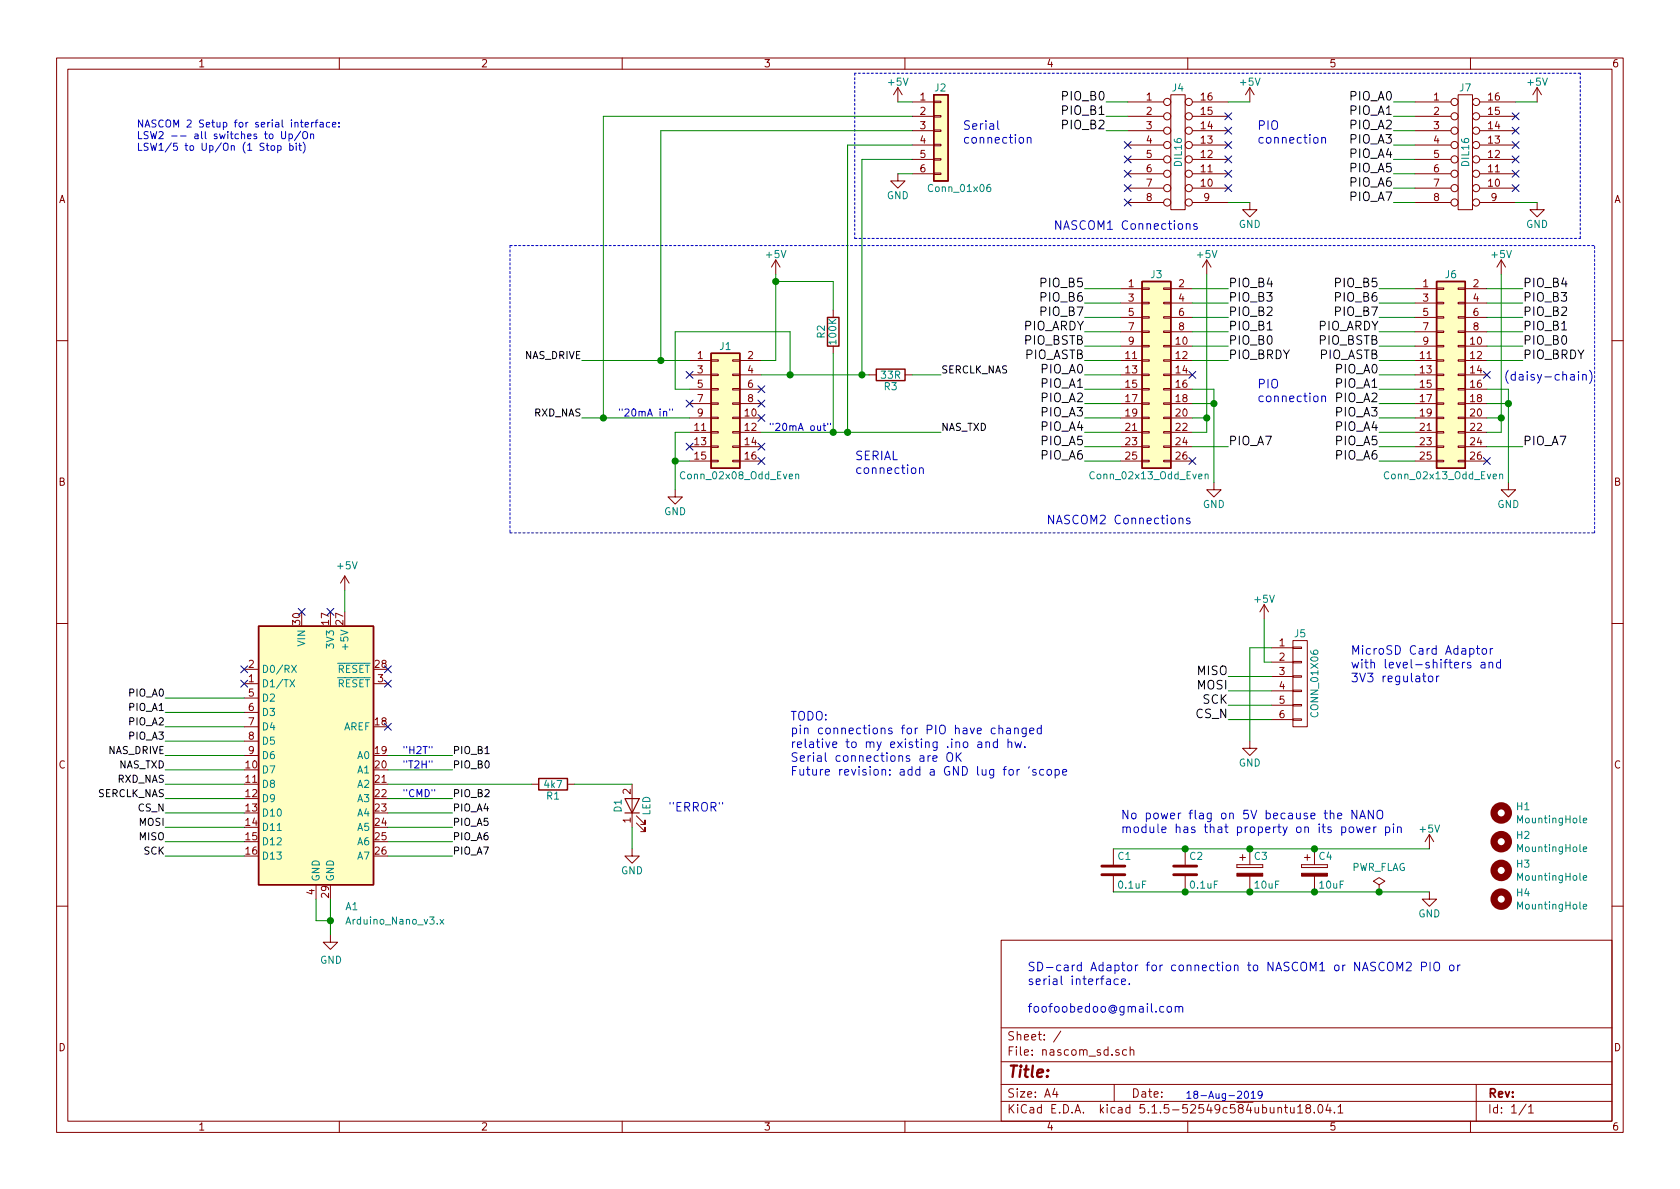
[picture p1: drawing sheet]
<svg xmlns="http://www.w3.org/2000/svg" width="297mm" height="210mm" viewBox="0 0 297 210" stroke-linecap="round" stroke-linejoin="round" font-family="sans-serif">
<g fill="none" stroke="#840000" stroke-width=".18">
<path d="M10 10.3h277v189.9h-277zM12 12.2h273v186.1h-273zM60 10.3v1.9M110 10.3v1.9M158.7 15.5l-.7 1.3M158.7 15.5v2.5M158.7 15.5l.8 1.3M160 10.3v1.9M161.3 18h3.8M165.1 17.9h1.3v.3h-1.3zM199.4 18h6.3M207 16.8h2.5v20.3h-2.5z"/>
<path d="M210 10.3v1.9M210.8 18h6.4M221 15.5v2.5M221 15.5l-.8 1.3M221 15.5l.7 1.3M250.2 18h6.3M257.8 16.8h2.5v20.3h-2.5zM260 10.3v1.9M261.6 18h6.4M271.8 15.5l-.8 1.3M271.8 15.5v2.5M271.8 15.5l.7 1.3"/>
<path d="M158.7 30.7v1.3h1.3l-1.3 1.3-1.2-1.3h1.2M161.3 20.6h3.8M161.3 23.1h3.8M161.3 25.6h3.8M161.3 28.2h3.8M161.3 30.7h3.8M165.1 28.1h1.3v.2h-1.3zM165.1 30.6h1.3v.3h-1.3zM165.1 25.5h1.3v.3h-1.3zM165.1 20.4h1.3v.3h-1.3zM165.1 23h1.3v.2h-1.3zM199.4 20.6h6.3"/>
<path d="M199.4 23.1h6.3M199.4 25.6h6.3M199.4 28.2h6.3M199.4 30.7h6.3M199.4 33.3h6.3M199.4 35.8h6.3M210.8 20.6h6.4M210.8 23.1h6.4M210.8 25.6h6.4M210.8 28.2h6.4M210.8 30.7h6.4M210.8 33.3h6.4"/>
<path d="M210.8 35.8h6.4M221 35.8v1.3h1.2l-1.2 1.2-1.3-1.2h1.3M250.2 20.6h6.3M250.2 23.1h6.3M250.2 25.6h6.3M250.2 28.2h6.3M250.2 30.7h6.3M250.2 33.3h6.3M250.2 35.8h6.3M261.6 20.6h6.4M261.6 23.1h6.4M261.6 25.6h6.4"/>
<path d="M261.6 28.2h6.4M261.6 30.7h6.4M261.6 33.3h6.4M261.6 35.8h6.4M271.8 35.8v1.3h1.2l-1.2 1.2-1.3-1.2h1.3M137.2 46l-.8 1.2M137.2 46v2.5M137.2 46l.7 1.2M147.3 54.9v1.2M198.1 51h3.8M198.1 53.6h3.8M198.1 56.1h3.8"/>
<path d="M198.1 58.7h3.8M201.9 58.5h1.3v.3h-1.3zM201.9 56h1.3v.3h-1.3zM201.9 53.5h1.3v.2h-1.3zM201.9 50.9h1.3v.3h-1.3zM205.7 58.5h1.3v.3h-1.3zM205.7 56h1.3v.3h-1.3zM205.7 53.5h1.3v.2h-1.3zM205.7 50.9h1.3v.3h-1.3zM207 51h3.8M207 53.6h3.8M207 56.1h3.8"/>
<path d="M207 58.7h3.8M213.4 46l-.8 1.2M213.4 46v2.5M213.4 46l.7 1.2M250.2 51h3.8M250.2 53.6h3.8M250.2 56.1h3.8M250.2 58.7h3.8M254 58.5h1.3v.3h-1.3zM254 56h1.3v.3h-1.3zM254 53.5h1.3v.2h-1.3zM254 50.9h1.3v.3h-1.3z"/>
<path d="M257.8 58.5h1.3v.3h-1.3zM257.8 56h1.3v.3h-1.3zM257.8 53.5h1.3v.2h-1.3zM257.8 50.9h1.3v.3h-1.3zM259.1 51h3.8M259.1 53.6h3.8M259.1 56.1h3.8M259.1 58.7h3.8M265.4 46l-.7 1.2M265.4 46v2.5M265.4 46l.8 1.2M10 60.2h2"/>
<path d="M121.9 66.3h3.8M121.9 63.7h3.8M121.9 68.8h3.8M121.9 71.4h3.8M121.9 73.9h3.8M121.9 76.4h3.8M121.9 79h3.8M125.7 76.3h1.3v.3h-1.3zM125.7 78.9h1.3v.2h-1.3zM125.7 73.8h1.3v.2h-1.3zM125.7 68.7h1.3v.3h-1.3zM125.7 66.2h1.3v.2h-1.3z"/>
<path d="M125.7 63.6h1.3v.3h-1.3zM125.7 71.2h1.3v.3h-1.3zM129.5 76.3h1.3v.3h-1.3zM129.5 78.9h1.3v.2h-1.3zM129.5 73.8h1.3v.2h-1.3zM129.5 68.7h1.3v.3h-1.3zM129.5 66.2h1.3v.2h-1.3zM129.5 63.6h1.3v.3h-1.3zM129.5 71.2h1.3v.3h-1.3zM130.8 66.3h3.8M130.8 63.7h3.8M130.8 68.8h3.8"/>
<path d="M130.8 71.4h3.8M130.8 73.9h3.8M130.8 76.4h3.8M130.8 79h3.8M147.3 61.2v1.3M153.7 66.3h1.2M160 66.3h1.3M198.1 66.3h3.8M198.1 61.2h3.8M198.1 63.7h3.8M198.1 68.8h3.8M198.1 71.4h3.8"/>
<path d="M198.1 73.9h3.8M198.1 76.4h3.8M198.1 79h3.8M201.9 71.2h1.3v.3h-1.3zM201.9 73.8h1.3v.2h-1.3zM201.9 76.3h1.3v.3h-1.3zM201.9 78.9h1.3v.2h-1.3zM201.9 68.7h1.3v.3h-1.3zM201.9 63.6h1.3v.3h-1.3zM201.9 61.1h1.3v.2h-1.3zM201.9 66.2h1.3v.2h-1.3zM205.7 71.2h1.3v.3h-1.3z"/>
<path d="M205.7 73.8h1.3v.2h-1.3zM205.7 76.3h1.3v.3h-1.3zM205.7 78.9h1.3v.2h-1.3zM205.7 68.7h1.3v.3h-1.3zM205.7 63.6h1.3v.3h-1.3zM205.7 61.1h1.3v.2h-1.3zM205.7 66.2h1.3v.2h-1.3zM207 66.3h3.8M207 61.2h3.8M207 63.7h3.8M207 68.8h3.8M207 71.4h3.8"/>
<path d="M207 73.9h3.8M207 76.4h3.8M207 79h3.8M250.2 66.3h3.8M250.2 61.2h3.8M250.2 63.7h3.8M250.2 68.8h3.8M250.2 71.4h3.8M250.2 73.9h3.8M250.2 76.4h3.8M250.2 79h3.8M254 71.2h1.3v.3h-1.3z"/>
<path d="M254 73.8h1.3v.2h-1.3zM254 76.3h1.3v.3h-1.3zM254 78.9h1.3v.2h-1.3zM254 68.7h1.3v.3h-1.3zM254 63.6h1.3v.3h-1.3zM254 61.1h1.3v.2h-1.3zM254 66.2h1.3v.2h-1.3zM257.8 71.2h1.3v.3h-1.3zM257.8 73.8h1.3v.2h-1.3zM257.8 76.3h1.3v.3h-1.3zM257.8 78.9h1.3v.2h-1.3zM257.8 68.7h1.3v.3h-1.3z"/>
<path d="M257.8 63.6h1.3v.3h-1.3zM257.8 61.1h1.3v.2h-1.3zM257.8 66.2h1.3v.2h-1.3zM259.1 66.3h3.8M259.1 61.2h3.8M259.1 63.7h3.8M259.1 68.8h3.8M259.1 71.4h3.8M259.1 73.9h3.8M259.1 76.4h3.8M259.1 79h3.8M285 60.2h2"/>
<path d="M119.4 86.6v1.3h1.2l-1.2 1.2-1.3-1.2h1.3M121.9 81.5h3.8M125.7 81.4h1.3v.3h-1.3zM129.5 81.4h1.3v.3h-1.3zM130.8 81.5h3.8M198.1 81.5h3.8M201.9 81.4h1.3v.3h-1.3zM205.7 81.4h1.3v.3h-1.3zM207 81.5h3.8M214.6 85.3v1.3h1.3l-1.3 1.3-1.2-1.3h1.2M250.2 81.5h3.8M254 81.4h1.3v.3h-1.3z"/>
<path d="M257.8 81.4h1.3v.3h-1.3zM259.1 81.5h3.8M266.7 85.3v1.3h1.3l-1.3 1.3-1.3-1.3h1.3M10 110.3h2M43.2 118.4h2.5M61 101.8l-.8 1.3M61 101.8v2.6M61 101.8l.7 1.3M223.5 106.9l-.7 1.3M223.5 106.9v2.6M223.5 106.9l.8 1.3M224.8 114.5h3.8"/>
<path d="M224.8 117.1h3.8M224.8 119.6h3.8M228.6 119.5h1.5v.3h-1.5zM228.6 117h1.5v.2h-1.5zM228.6 114.4h1.5v.3h-1.5zM228.6 113.3h2.5v15.2h-2.5zM285 110.3h2M43.2 120.9h2.5M43.2 123.4h2.5M43.2 126h2.5M43.2 128.5h2.5M43.2 131.1h2.5"/>
<path d="M43.2 133.6h2.5M66 120.9h2.6M94 138.7h1.2M100.3 138.7h1.3M111.8 138.7v7.6M221 131.1v1.2h1.2l-1.2 1.3-1.3-1.3h1.3M224.8 122.2h3.8M224.8 124.7h3.8M224.8 127.2h3.8M228.6 127.1h1.5v.3h-1.5zM228.6 124.6h1.5v.2h-1.5zM228.6 122h1.5v.3h-1.5z"/>
<path d="M55.9 156.5v2.5M111.8 150.1v1.3h1.2l-1.2 1.2-1.3-1.2h1.3M112.5 145.5l1.5 1.6v-.8v.8h-.7M112.5 144.3l1.5 1.5v-.8v.8h-.7M196.8 150.1v2.8M196.8 154.9v2.8M209.5 150.1v2.8M209.5 154.9v2.8M218.7 152.9v.5zM218.7 153.4h4.6zM218.7 152.9h4.6zM219.2 151.6h1"/>
<path d="M219.7 151.1v1M221 150.1v2.8M221 154.9v2.8M223.3 152.9v.5zM230.1 152.9v.5zM230.1 153.4h4.6zM230.1 152.9h4.6zM230.6 151.6h1M231.1 151.1v1M232.4 150.1v2.8M232.4 154.9v2.8M234.7 152.9v.5z"/>
<path d="M243.8 156.5l1.1-.7-1.1-.6-1 .6 1 .7v1.2M243.8 157.7h.1M252.7 157.7v1.3h1.3l-1.3 1.3-1.2-1.3h1.2M252.7 147.6l-.7 1.2M252.7 147.6v2.5M252.7 147.6l.8 1.2M10 160.2h2M58.4 165.3v1.3h1.3l-1.3 1.3-1.3-1.3h1.3M177 166.3h108v32h-108zM285 160.2h2M60 198.3v1.9M110 198.3v1.9"/>
<path d="M160 198.3v1.9M177 194.8h108M177 191.8h108M177 187.8h108M177 181.8h108M186.5 192.5l-.4 1h1M186.8 193v1M187.6 182.3l-1.3 2M197 191.8v3M197.8 185.7a.37 .37 0 0 0-.5 .1v.2l.5 .2 .1 .1-.2 .3-.4-.1M199.2 185.7l-.4-.1-.3 .3 .1 .6 .2 .1 .4-.1M199.8 185.7h.1a.37 .37 0 0 1 .6 .1v.8"/>
<path d="M199.8 185.1v1.5M210 198.3v1.9M226 196l.2-.2 .3 .1 .1 .9M227.1 195.8h.6M227.3 195.3v1.3l.4 .2M228.2 195.8v.9l.4 .1 .2-.1M228.8 195.8v1M229.4 195.8l.5-.5v1.5M229.4 196.8h.9M231.2 196l-.3-.2v-.3a.48 .48 0 0 1 .7-.1l.1 .2-.1 .3-.6 .1-.1 .3v.4l.3 .1 .4-.1 .1-.2v-.2l-.3-.3M232.4 196.7v.1M233.1 195.5l.3-.2a.8 .8 0 0 1 .5 .8 .8 .8 0 0 1-.5 .7l-.3-.1-.1-.4z"/>
<path d="M234.8 195.2l-.4 1.1h1M235.2 195.8v1M235.9 196.7v.1M236.6 195.8l.4-.5v1.5M236.6 196.8h.8M260 198.3v1.9M261 191.8v6.5M269.8 195.2l-1.2 2M270.3 195.8l.4-.5v1.5M270.3 196.8h.8"/>
<circle cx="206.4" cy="18" r=".63"/>
<circle cx="210.2" cy="18" r=".63"/>
<circle cx="257.2" cy="18" r=".63"/>
<circle cx="261" cy="18" r=".63"/>
<circle cx="206.4" cy="30.7" r=".63"/>
<circle cx="206.4" cy="23.1" r=".63"/>
<circle cx="206.4" cy="25.6" r=".63"/>
<circle cx="206.4" cy="35.8" r=".63"/>
<circle cx="206.4" cy="28.2" r=".63"/>
<circle cx="206.4" cy="20.6" r=".63"/>
<circle cx="206.4" cy="33.3" r=".63"/>
<circle cx="210.2" cy="25.6" r=".63"/>
<circle cx="210.2" cy="35.8" r=".63"/>
<circle cx="210.2" cy="23.1" r=".63"/>
<circle cx="210.2" cy="20.6" r=".63"/>
<circle cx="210.2" cy="30.7" r=".63"/>
<circle cx="210.2" cy="33.3" r=".63"/>
<circle cx="210.2" cy="28.2" r=".63"/>
<circle cx="257.2" cy="33.3" r=".63"/>
<circle cx="257.2" cy="25.6" r=".63"/>
<circle cx="257.2" cy="35.8" r=".63"/>
<circle cx="257.2" cy="23.1" r=".63"/>
<circle cx="257.2" cy="28.2" r=".63"/>
<circle cx="257.2" cy="20.6" r=".63"/>
<circle cx="257.2" cy="30.7" r=".63"/>
<circle cx="261" cy="25.6" r=".63"/>
<circle cx="261" cy="28.2" r=".63"/>
<circle cx="261" cy="23.1" r=".63"/>
<circle cx="261" cy="33.3" r=".63"/>
<circle cx="261" cy="20.6" r=".63"/>
<circle cx="261" cy="35.8" r=".63"/>
<circle cx="261" cy="30.7" r=".63"/>
</g>
<path d="M165.1 16.8h2.5v15.2h-2.5zM146.3 56.1h2v5.1h-2zM201.9 49.8h5.1v33h-5.1zM254 49.8h5.1v33h-5.1zM125.7 62.5h5.1v20.3h-5.1zM154.9 65.3h5.1v2h-5.1zM45.7 110.7h20.3v45.8h-20.3zM95.2 137.7h5.1v2h-5.1z" fill="none" stroke="#840000" stroke-width=".25"/>
<g fill="#ffffc2" stroke="#ffffc2" stroke-width=".18">
<path d="M201.9 49.8h5.1v33h-5.1z"/>
<path d="M165.1 16.8h2.5v15.2h-2.5z"/>
<path d="M254 49.8h5.1v33h-5.1z"/>
<path d="M45.7 110.7h20.3v45.8h-20.3z"/>
<path d="M125.7 62.5h5.1v20.3h-5.1z"/>
</g>
<g fill="none" stroke="#008484" stroke-width=".18">
<path d="M175.1 32.6l-.4 .1a.87 .87 0 0 0 0 1.2l.4-.1v-.6l-.4-.1-.2 .2M140.7 84l.2-.2 .3 .1v.8M140.7 83.8v.9M213.1 84l.2-.2 .3 .1v.8M213.1 83.8v.9M265.2 84l.1-.2 .3 .1 .1 .8M265.2 83.8v.9M51.6 117.6l.8 1.3M52.4 117.6l-.8 1.3M51.3 120.2l.8 1.3M52.1 120.2l-.8 1.3M279.9 155.2l.6-.1v-.2l-.4-.1-.2 .2 .1 .6h.5"/>
<path d="M279.9 150.2l.6-.1v-.3h-.4l-.2 .1 .1 .6h.5M279.9 145.1l.6-.1v-.3h-.4l-.2 .2 .1 .6h.5M77.8 162.6l.7 .8M78.5 162.6l-.7 .8M279.9 160.3l.6-.1v-.2l-.4-.1-.2 .2 .1 .6h.5"/>
</g>
<g fill="none" stroke="#840000" stroke-width="1.3">
<circle cx="265.4" cy="143.8" r="1.27"/>
<circle cx="265.4" cy="148.8" r="1.27"/>
<circle cx="265.4" cy="159" r="1.27"/>
<circle cx="265.4" cy="153.9" r="1.27"/>
</g>
<g fill="#840000" stroke="#840000" stroke-width=".18">
<path d="M230.1 154.4h4.6v.5h-4.6z"/>
<path d="M218.7 154.4h4.6v.5h-4.6z"/>
</g>
<path d="M110.5 141.2h2.5l-1.2 2.6zM110.5 143.8h2.5" fill="none" stroke="#840000" stroke-width=".2"/>
<path d="M194.8 154.7h4.1M194.8 153.2h4.1M207.5 154.7h4.1M207.5 153.2h4.1" fill="none" stroke="#840000" stroke-width=".51"/>
<path d="M151.1 12.9v29.3M279.4 12.9h-128.3M90.2 43.4h191.7M90.2 43.4v50.8M151.1 42.2h128.3M279.4 42.2v-29.3M90.2 94.2h191.7M281.9 94.2v-50.8" fill="none" stroke="#0000c2" stroke-width=".18" stroke-dasharray=".4 .4"/>
<g fill="none" stroke="#008400" stroke-width=".18">
<path d="M158.7 18h2.6M195.6 18h3.8M217.2 18h3.8M246.4 18h3.8M268 18h3.8M158.7 30.7h2.6M161.3 20.6h-54.6v53.3M161.3 23.1h-44.5v40.6M161.3 25.6h-11.4v50.8M161.3 28.2h-8.9v38.1M195.6 20.6h3.8M195.6 23.1h3.8"/>
<path d="M217.2 35.8h3.8M246.4 30.7h3.8M246.4 35.8h3.8M246.4 20.6h3.8M246.4 23.1h3.8M246.4 25.6h3.8M246.4 28.2h3.8M246.4 33.3h3.8M268 35.8h3.8M137.2 48.5v15.2h-2.6M137.2 49.8h10.1v5.1M191.8 58.7h6.3"/>
<path d="M191.8 56.1h6.3M191.8 53.6h6.3M191.8 51h6.3M210.8 58.7h6.4M210.8 56.1h6.4M210.8 53.6h6.4M210.8 51h6.4M213.4 48.5v27.9h-2.6M243.8 58.7h6.4M243.8 56.1h6.4M243.8 53.6h6.4M243.8 51h6.4"/>
<path d="M262.9 58.7h6.3M262.9 56.1h6.3M262.9 53.6h6.3M262.9 51h6.3M265.4 48.5v27.9h-2.5M102.9 73.9h19M102.9 63.7h19M121.9 76.4h-2.5v10.2M134.6 76.4h31.8M134.6 66.3h19.1M139.7 66.3v-7.6h-20.3v10.1h2.5M147.3 62.5v13.9"/>
<path d="M161.3 66.3h5.1M191.8 68.8h6.3M191.8 73.9h6.3M191.8 76.4h6.3M191.8 63.7h6.3M191.8 79h6.3M191.8 61.2h6.3M191.8 66.3h6.3M191.8 71.4h6.3M210.8 68.8h3.8v16.5M210.8 73.9h2.6M210.8 63.7h6.4"/>
<path d="M210.8 79h6.4M210.8 61.2h6.4M210.8 71.4h3.8M243.8 68.8h6.4M243.8 73.9h6.4M243.8 76.4h6.4M243.8 63.7h6.4M243.8 79h6.4M243.8 61.2h6.4M243.8 66.3h6.4M243.8 71.4h6.4M262.9 68.8h3.8v16.5"/>
<path d="M262.9 73.9h2.5M262.9 63.7h6.3M262.9 79h6.3M262.9 61.2h6.3M262.9 71.4h3.8M119.4 81.5h2.5M191.8 81.5h6.3M243.8 81.5h6.4M61 104.4v3.8M217.2 119.6h7.6M223.5 109.5v7.6h1.3M224.8 114.5h-3.8v16.6"/>
<path d="M29.2 123.4h14M29.2 138.7h14M29.2 133.6h14M29.2 136.1h14M29.2 126h14M29.2 128.5h14M29.2 131.1h14M68.6 138.7h25.4M68.6 133.6h11.4M68.6 136.1h11.4M101.6 138.7h10.2M217.2 127.2h7.6"/>
<path d="M217.2 124.7h7.6M217.2 122.2h7.6M29.2 143.8h14M29.2 146.3h14M29.2 148.8h14M29.2 151.4h14M29.2 141.2h14M55.9 159v3.8h2.5M58.4 159v6.3M68.6 143.8h11.4M68.6 146.3h11.4M68.6 148.8h11.4"/>
<path d="M68.6 151.4h11.4M68.6 141.2h11.4M111.8 146.3v3.8M196.8 150.1h55.9M196.8 157.7h55.9"/>
</g>
<path d="M85.8 133.3h.7" fill="none" stroke="#000" stroke-width=".18"/>
<g fill="none" stroke="#0000c2" stroke-width=".18">
<path d="M47.7 23.8l.1-.1 .4 .1 .1 .5-.2 .2h-.3l-.1-.1zM48 25.9l.1-.2 .4 .2 .1 .5-.2 .1-.3 .1-.1-.1zM49.1 25.8l.4-.1 .2 .3-.1 .5h-.5M49.1 25.7v1.3M49.8 23.3v1l.2 .2h.3l.2-.2v-1M51.1 23.7h.4l.2 .2-.1 .6h-.5M51.1 23.7v1.3M51.2 25.8l.4-.1 .2 .3-.1 .5h-.5M51.2 25.3v1.3M52.4 25.3v.1M52.4 25.7v.9M52.8 25.7h.5"/>
<path d="M53 25.3v1.1l.3 .2M53.2 23.2l-1.1 1.6M53.6 23.4l.2-.1a.47 .47 0 0 1 .6 .4l-.1 .7-.2 .1h-.4a1 1 0 0 1-.1-1.1zM53.6 25.1a1.47 1.47 0 0 1 0 2M53.9 22l.7-.1-.1-.2-.4-.1-.2 .2 .1 .6h.5M54.9 23.8l.2-.1h.3v.8M54.9 23.7v.8M55.1 21.6v.9M55.4 21.6l-.3 .3M55.7 21.6h.5M56.2 21.2l-.3 .2v1.1M56.6 21.7h.5v.8"/>
<path d="M57.1 21.9l-.4 .1-.2 .2 .2 .3 .4-.1M58.3 21.7l-.4-.1-.2 .3 .1 .5h.5M58.8 22l.6-.1-.1-.2-.3-.1-.2 .2 .1 .6h.4M59.9 22.3v.2M59.9 21.7v.1M176.4 21.4v1.3l.2 .2M181.6 24.4h.1a.37 .37 0 0 1 .6 .1v.8M181.6 24.3v1M187.6 39v1.6l-.9-1.6v1.6M211.6 39.6l-.3-.1-.3 .2 .1 .3 .5 .1v.4h-.6M233.7 24.4h.1a.37 .37 0 0 1 .6 .1v.8M233.7 24.3v1"/>
<path d="M117.3 72.9l.2-.2 .3 .1 .1 .8M118.4 72.3v.3M118.9 72.3v.3M145.5 75.3h.5M145.7 74.8v1.1l.3 .2M146.4 74.8v.3M146.8 74.8v.3M233.7 70.1h.1a.37 .37 0 0 1 .6 .1v.8M233.7 70v1M266.7 65.5a1.78 1.78 0 0 0 0 2.3M267.9 66.3l-.4-.1-.2 .1v.8a.48 .48 0 0 0 .6 .1M267.9 65.7v1.5"/>
<path d="M162.6 82.8h.1a.37 .37 0 0 1 .5 .1v.8M162.6 82.7v1M186.3 91.1v1.5l-.9-1.5v1.5M210.4 91.7l-.4-.1-.2 .2 .1 .2 .5 .2v.4h-.6M252.6 119.7l.2-.1 .5 .1v.6l-.1 .2-.4 .1-.2-.2zM254 119.6v1M254.4 119.6h-.3l-.1 .2M260 117.2a.37 .37 0 0 0-.6 .1l.1 .2 .6 .3-.2 .3h-.5M261 114.7h.6M261.2 114.2v1.3l.1 .1 .3 .1M261.9 117.2h.6l.1 .9M262.1 114.8l.2-.1 .5 .1v.6l-.1 .2-.4 .1-.2-.2z"/>
<path d="M262.6 117.5h-.5a.3 .3 0 0 0-.3 .3 .3 .3 0 0 0 .3 .3h.5M263.3 117.2l.2-.1 .4 .1v.9M263.3 117.1v1M263.5 114.7v1M263.9 114.7l-.4 .3M265.3 117.2l-.4-.1-.3 .3v.4l.1 .3h.6M265.3 116.6v1.5M76.4 132v.3M76.4 134.5v.3M164.9 134.1l.8-.1-.1-.3-.4-.1-.3 .2 .1 .8h.6M167.5 133.3a.53 .53 0 0 1 .9 0 1.04 1.04 0 0 1-.3 1.3 .53 .53 0 0 1-.7-.5zM169.1 133.1v1.5"/>
<path d="M169.3 133.8l.7 .8M170 133.1l-.9 .9M172.9 131.3h.6l.1 .9M173.6 131.5l-.5 .1a.3 .3 0 0 0-.3 .3 .3 .3 0 0 0 .3 .3l.5-.1M174.3 131.3l.2-.1 .4 .1 .1 .9M174.3 131.2v1M176.4 131.3l-.5-.1-.3 .3v.4l.2 .2h.6M176.4 130.7v1.5M176.6 128.9l.1-.1a.37 .37 0 0 1 .6 .2v.8M176.6 128.2v1.6M178 128.8h.6l.1 1M178.2 131.3l.2-.1 .4 .1 .1 .9"/>
<path d="M178.2 130.7v1.5M178.7 129.1l-.5 .1a.3 .3 0 0 0-.3 .3 .3 .3 0 0 0 .3 .3l.5-.1M179.4 128.9l.2-.2 .4 .1v1M179.4 128.7v1.1M179.5 131.2l.3 1 .2-.7 .3 .7 .3-1M179.8 136.1v1M180.3 136.1h-.3l-.2 .2M181.2 132v.2M181.4 128.7v1.3l-.3 .3-.3-.1M181.4 128.8l-.4-.1-.3 .3v.5l.1 .2h.6M182 135.6l-.1 .2M182.1 129.3l.7-.2-.1-.3-.4-.1-.2 .3v.7h.6"/>
<path d="M183.2 136.1a.37 .37 0 0 0-.6 .2l.1 .2 .5 .3-.2 .3-.4-.1M184.1 128.8l-.4-.1-.3 .2v.7a.48 .48 0 0 0 .7 .1M184.1 128.2v1.6M184.5 136.1h-.4l-.3 .2v.5l.2 .2h.5M185.2 136.2l.2-.1 .5 .1v.6l-.1 .2-.4 .1-.2-.2zM186.6 136.1h.4l.3 .2v.5l-.2 .2h-.5M186.6 136.1v1.5M187.9 136.6l.7-.2-.1-.3h-.4l-.2 .2 .1 .7h.5M236.5 144.3l.7-.2v-.2l-.5-.1-.2 .2 .1 .7h.6M237.2 146.3l.5-.1 .2 .3-.1 .7h-.6M238.6 146.3l.2-.1 .5 .1v.6l-.1 .3h-.4l-.2-.1zM239.9 146.2l.2 1 .3-.7 .3 .7 .3-1"/>
<path d="M239.9 143.3v1.5l-.9-1.5v1.5M240.4 144.8l.5-1.5 .5 1.5M240.6 144.4h.7M241.5 146.7l.7-.1v-.3l-.5-.1-.2 .2 .1 .8h.6M242.8 143.3v1.5l-.9-1.5v1.5M242.9 146.2v1M243.3 146.2l-.3 .1-.1 .2M243.5 143.5a.51 .51 0 0 1 .6-.2 .51 .51 0 0 1 .4 .5v.5a.51 .51 0 0 1-.5 .5 .51 .51 0 0 1-.5-.5zM245 146.3l.4-.1 .3 .3v.4l-.1 .3h-.6M245 146.2v1.5M246.4 145.7v.1M246.4 146.2v1"/>
<path d="M247.1 146.3h.1a.37 .37 0 0 1 .6 .1v.8M247.1 146.2v1M197.7 173.2l-.4-.1-.2 .1v.8a.48 .48 0 0 0 .6 0M198.3 173.6l.7-.1v-.3l-.5-.1-.2 .2 .1 .7h.6M199.7 174v.1M206.4 178.1l.2-.1 .5 .1v.6l-.1 .2-.4 .1-.2-.2zM207.8 178.1l.1-.1a.37 .37 0 0 1 .6 .2v.8M207.8 178v1M208.5 178.2l.2-.2h.3l.1 1M245.4 170.4a.54 .54 0 0 1 .9 0 1.04 1.04 0 0 1-.3 1.3 .53 .53 0 0 1-.7-.5zM247 171.7v-1.6l.5 1.1 .5-1.1v1.6M248.7 170.3l.6-.2 .2 .2v.3l-.9 1.1h.9"/>
<path d="M251.3 170.9h.8l.1-.2-.1-.4-.2-.2h-.6v1.6M252.9 170.1v1.6M253.6 170.4a.53 .53 0 0 1 .9 0 1.04 1.04 0 0 1-.3 1.3 .53 .53 0 0 1-.7-.5zM256.4 170.8l.4-.1 .3 .2v.5l-.3 .3-.4-.1-.1-.2zM257.7 170.7v1M258.2 170.7l-.5 .2M220.1 193.1l.2-.1a.67 .67 0 0 1 .5 .6 .67 .67 0 0 1-.5 .6l-.2-.2-.1-.3zM221.2 193.3l.4-.3v1.2M221.2 194.2h.7M223.2 193.5l-.3 .2h-.3l-.2-.2 .2-.5h.3l.2 .1a.87 .87 0 0 1-.3 1.1h-.2"/>
</g>
<g fill="#008400" stroke="#008400" stroke-width=".25">
<circle cx="214.6" cy="71.4" r=".51"/>
<circle cx="116.8" cy="63.7" r=".51"/>
<circle cx="137.2" cy="49.8" r=".51"/>
<circle cx="139.7" cy="66.3" r=".51"/>
<circle cx="147.3" cy="76.4" r=".51"/>
<circle cx="149.9" cy="76.4" r=".51"/>
<circle cx="106.7" cy="73.9" r=".51"/>
<circle cx="243.8" cy="157.7" r=".51"/>
<circle cx="152.4" cy="66.3" r=".51"/>
<circle cx="266.7" cy="71.4" r=".51"/>
<circle cx="265.4" cy="73.9" r=".51"/>
<circle cx="213.4" cy="73.9" r=".51"/>
<circle cx="58.4" cy="162.8" r=".51"/>
<circle cx="119.4" cy="81.5" r=".51"/>
<circle cx="232.4" cy="157.7" r=".51"/>
<circle cx="221" cy="157.7" r=".51"/>
<circle cx="209.6" cy="157.7" r=".51"/>
<circle cx="209.6" cy="150.1" r=".51"/>
<circle cx="232.4" cy="150.1" r=".51"/>
<circle cx="221" cy="150.1" r=".51"/>
</g>
<g fill="none" stroke="#000084" stroke-width=".18">
<path d="M216.6 20l1.2 1.2M217.8 20l-1.2 1.2M267.4 20l1.2 1.2M268.6 20l-1.2 1.2M198.8 25l1.2 1.3M198.8 27.6l1.2 1.2M198.8 30.1l1.2 1.2M198.8 32.7l1.2 1.2M198.8 35.2l1.2 1.2M200 25l-1.2 1.3M200 27.6l-1.2 1.2M200 30.1l-1.2 1.2"/>
<path d="M200 32.7l-1.2 1.2M200 35.2l-1.2 1.2M216.6 30.1l1.2 1.2M216.6 22.5l1.2 1.2M216.6 27.6l1.2 1.2M216.6 25l1.2 1.3M216.6 32.7l1.2 1.2M217.8 30.1l-1.2 1.2M217.8 22.5l-1.2 1.2M217.8 27.6l-1.2 1.2M217.8 25l-1.2 1.3M217.8 32.7l-1.2 1.2"/>
<path d="M267.4 30.1l1.2 1.2M267.4 27.6l1.2 1.2M267.4 25l1.2 1.3M267.4 22.5l1.2 1.2M267.4 32.7l1.2 1.2M268.6 30.1l-1.2 1.2M268.6 27.6l-1.2 1.2M268.6 25l-1.2 1.3M268.6 22.5l-1.2 1.2M268.6 32.7l-1.2 1.2M121.3 65.7l1.2 1.2M121.3 70.8l1.2 1.2"/>
<path d="M121.3 78.4l1.2 1.2M122.5 65.7l-1.2 1.2M122.5 70.8l-1.2 1.2M122.5 78.4l-1.2 1.2M134 73.3l1.2 1.2M134 78.4l1.2 1.2M134 70.8l1.2 1.2M134 68.2l1.2 1.2M135.2 73.3l-1.2 1.2M135.2 78.4l-1.2 1.2M135.2 70.8l-1.2 1.2M135.2 68.2l-1.2 1.2"/>
<path d="M210.2 65.7l1.2 1.2M211.4 65.7l-1.2 1.2M262.3 65.7l1.2 1.2M263.5 65.7l-1.2 1.2M134 80.9l1.2 1.2M135.2 80.9l-1.2 1.2M210.2 80.9l1.2 1.2M211.4 80.9l-1.2 1.2M262.3 80.9l1.2 1.2M263.5 80.9l-1.2 1.2M42.6 117.7l1.2 1.3M43.8 117.7l-1.2 1.3"/>
<path d="M52.7 107.6l1.2 1.2M53.9 107.6l-1.2 1.2M57.8 107.6l1.2 1.2M59 107.6l-1.2 1.2M68 117.7l1.2 1.3M69.2 117.7l-1.2 1.3M42.6 120.3l1.2 1.2M43.8 120.3l-1.2 1.2M68 120.3l1.2 1.2M68 127.9l1.2 1.2M69.2 120.3l-1.2 1.2M69.2 127.9l-1.2 1.2"/>
</g>
<text font-size="2.8" fill="#840000" x="178" y="190.5">Title:</text>
<g font-size="2.1">
<text x="188" y="17.8">PIO_B0</text>
<text x="238.8" y="17.8">PIO_A0</text>
<text x="188" y="20.3">PIO_B1</text>
<text x="188" y="22.9">PIO_B2</text>
<text x="238.8" y="20.3">PIO_A1</text>
<text x="238.8" y="22.9">PIO_A2</text>
<text x="238.8" y="27.9">PIO_A4</text>
<text x="238.8" y="25.4">PIO_A3</text>
<text x="238.8" y="30.5">PIO_A5</text>
<text x="238.8" y="33">PIO_A6</text>
<text x="238.8" y="35.6">PIO_A7</text>
<text x="184.2" y="53.3">PIO_B6</text>
<text x="184.2" y="50.8">PIO_B5</text>
<text x="217.2" y="50.8">PIO_B4</text>
<text x="217.2" y="53.3">PIO_B3</text>
<text x="236.3" y="53.3">PIO_B6</text>
<text x="236.3" y="50.8">PIO_B5</text>
<text x="269.2" y="50.8">PIO_B4</text>
<text x="269.2" y="53.3">PIO_B3</text>
<text x="180.9" y="58.4">PIO_ARDY</text>
<text x="184.2" y="55.9">PIO_B7</text>
<text x="217.2" y="55.9">PIO_B2</text>
<text x="217.2" y="58.4">PIO_B1</text>
<text x="233" y="58.4">PIO_ARDY</text>
<text x="236.3" y="55.9">PIO_B7</text>
<text x="269.2" y="58.4">PIO_B1</text>
<text x="269.2" y="55.9">PIO_B2</text>
<text x="181.2" y="61">PIO_BSTB</text>
<text x="181.2" y="63.5">PIO_ASTB</text>
<text x="217.2" y="61">PIO_B0</text>
<text x="217.2" y="63.5">PIO_BRDY</text>
<text x="233.2" y="63.5">PIO_ASTB</text>
<text x="233.2" y="61">PIO_BSTB</text>
<text x="269.2" y="63.5">PIO_BRDY</text>
<text x="269.2" y="61">PIO_B0</text>
<text x="184.2" y="66">PIO_A0</text>
<text x="184.2" y="68.6">PIO_A1</text>
<text x="184.2" y="71.1">PIO_A2</text>
<text x="236.3" y="71.1">PIO_A2</text>
<text x="236.3" y="68.6">PIO_A1</text>
<text x="236.3" y="66">PIO_A0</text>
<text x="184.2" y="73.7">PIO_A3</text>
<text x="184.2" y="76.2">PIO_A4</text>
<text x="236.3" y="76.2">PIO_A4</text>
<text x="236.3" y="73.7">PIO_A3</text>
<text x="184.2" y="78.7">PIO_A5</text>
<text x="184.2" y="81.3">PIO_A6</text>
<text x="217.2" y="78.7">PIO_A7</text>
<text x="236.3" y="81.3">PIO_A6</text>
<text x="236.3" y="78.7">PIO_A5</text>
<text x="269.2" y="78.7">PIO_A7</text>
<text x="211.7" y="119.4">MISO</text>
<text x="211.7" y="121.9">MOSI</text>
<text x="212.7" y="124.5">SCK</text>
<text x="211.5" y="127">CS_N</text>
</g>
<g font-size="2.1" fill="#0000c2">
<text x="170.2" y="23">Serial</text>
<text x="222.2" y="23">PIO</text>
<text x="170.2" y="25.4">connection</text>
<text x="222.2" y="25.4">connection</text>
<text x="188" y="40.6">NASCOM1 Connections</text>
<text x="222.2" y="68.7">PIO</text>
<text x="222.2" y="71.1">connection</text>
<text x="268.9" y="67.3">(daisy-chain)</text>
<text x="151.1" y="81.4">SERIAL</text>
<text x="151.1" y="83.8">connection</text>
<text x="186.8" y="92.7">NASCOM2 Connections</text>
<text x="238.8" y="115.8">MicroSD Card Adaptor</text>
<text x="238.8" y="118.2">with level-shifters and</text>
<text x="238.8" y="120.6">3V3 regulator</text>
<text x="139.7" y="127.4">TODO:</text>
<text x="139.7" y="129.8">pin connections for PIO have changed</text>
<text x="139.7" y="132.3">relative to my existing .ino and hw.</text>
<text x="139.7" y="134.7">Serial connections are OK</text>
<text x="139.7" y="137.2">Future revision: add a GND lug for 'scope</text>
<text x="118.1" y="143.5">&quot;ERROR&quot;</text>
<text x="198.1" y="144.9">No power flag on 5V because the NANO</text>
<text x="198.1" y="147.3">module has that property on its power pin</text>
<text x="181.6" y="171.7">SD-card Adaptor for connection to NASCOM1 or NASCOM2 PIO or</text>
<text x="181.6" y="174.2">serial interface.</text>
<text x="181.6" y="179.1">foofoobedoo@gmail.com</text>
</g>
<g font-size="2.1" fill="#840000">
<text x="178" y="184">Sheet: /</text>
<text x="178" y="186.7">File: nascom_sd.sch</text>
<text x="178" y="196.9">KiCad E.D.A. kicad 5.1.5-52549c584ubuntu18.04.1</text>
<text x="178" y="194.1">Size: A4</text>
<text x="200" y="194.1">Date:</text>
<text x="263" y="194.1">Rev:</text>
<text x="263" y="196.9">Id: 1/1</text>
</g>
<g font-size="1.8" fill="#840000">
<text x="35" y="11.9">1</text>
<text x="85" y="11.9">2</text>
<text x="135" y="11.9">3</text>
<text x="185" y="11.9">4</text>
<text x="235" y="11.9">5</text>
<text x="285" y="11.9">6</text>
<text x="162.7" y="17.8">1</text>
<text x="202.7" y="17.8">1</text>
<text x="212.4" y="17.8">16</text>
<text x="253.5" y="17.8">1</text>
<text x="263.2" y="17.8">16</text>
<text x="162.7" y="20.3">2</text>
<text x="162.7" y="22.9">3</text>
<text x="202.7" y="20.3">2</text>
<text x="202.7" y="22.9">3</text>
<text x="212.4" y="22.9">14</text>
<text x="212.4" y="20.3">15</text>
<text x="253.5" y="20.3">2</text>
<text x="253.5" y="22.9">3</text>
<text x="263.2" y="22.9">14</text>
<text x="263.2" y="20.3">15</text>
<text x="162.7" y="25.4">4</text>
<text x="162.7" y="27.9">5</text>
<text x="202.7" y="25.4">4</text>
<text x="202.7" y="27.9">5</text>
<text x="212.4" y="27.9">12</text>
<text x="212.4" y="25.4">13</text>
<text x="253.5" y="25.4">4</text>
<text x="253.5" y="27.9">5</text>
<text x="263.2" y="27.9">12</text>
<text x="263.2" y="25.4">13</text>
<text x="10.4" y="35.9">A</text>
<text x="162.7" y="30.5">6</text>
<text x="202.7" y="30.5">6</text>
<text x="202.7" y="33">7</text>
<text x="202.7" y="35.6">8</text>
<text x="212.4" y="33">10</text>
<text x="212.4" y="30.5">11</text>
<text x="212.9" y="35.6">9</text>
<text x="253.5" y="30.5">6</text>
<text x="253.5" y="33">7</text>
<text x="253.5" y="35.6">8</text>
<text x="263.2" y="33">10</text>
<text x="263.2" y="30.5">11</text>
<text x="263.7" y="35.6">9</text>
<text x="285.4" y="35.9">A</text>
<text x="199.5" y="50.8">1</text>
<text x="199.5" y="53.3">3</text>
<text x="208.4" y="50.8">2</text>
<text x="208.4" y="53.3">4</text>
<text x="251.6" y="50.8">1</text>
<text x="251.6" y="53.3">3</text>
<text x="260.5" y="50.8">2</text>
<text x="260.5" y="53.3">4</text>
<text x="199.5" y="55.9">5</text>
<text x="199.5" y="58.4">7</text>
<text x="208.4" y="55.9">6</text>
<text x="208.4" y="58.4">8</text>
<text x="251.6" y="55.9">5</text>
<text x="251.6" y="58.4">7</text>
<text x="260.5" y="55.9">6</text>
<text x="260.5" y="58.4">8</text>
<text x="123.3" y="63.5">1</text>
<text x="132.2" y="63.5">2</text>
<text x="199.1" y="63.5">11</text>
<text x="199.5" y="61">9</text>
<text x="207.9" y="61">10</text>
<text x="207.9" y="63.5">12</text>
<text x="251.1" y="63.5">11</text>
<text x="251.6" y="61">9</text>
<text x="260" y="61">10</text>
<text x="260" y="63.5">12</text>
<text x="123.3" y="66">3</text>
<text x="123.3" y="68.6">5</text>
<text x="123.3" y="71.1">7</text>
<text x="132.2" y="66">4</text>
<text x="132.2" y="68.6">6</text>
<text x="132.2" y="71.1">8</text>
<text x="199.1" y="66">13</text>
<text x="199.1" y="68.6">15</text>
<text x="199.1" y="71.1">17</text>
<text x="207.9" y="66">14</text>
<text x="207.9" y="68.6">16</text>
<text x="207.9" y="71.1">18</text>
<text x="251.1" y="66">13</text>
<text x="251.1" y="68.6">15</text>
<text x="251.1" y="71.1">17</text>
<text x="260" y="66">14</text>
<text x="260" y="68.6">16</text>
<text x="260" y="71.1">18</text>
<text x="122.9" y="76.2">11</text>
<text x="123.3" y="73.7">9</text>
<text x="131.7" y="73.7">10</text>
<text x="131.7" y="76.2">12</text>
<text x="199.1" y="73.7">19</text>
<text x="199.1" y="76.2">21</text>
<text x="207.9" y="73.7">20</text>
<text x="207.9" y="76.2">22</text>
<text x="251.1" y="73.7">19</text>
<text x="251.1" y="76.2">21</text>
<text x="260" y="73.7">20</text>
<text x="260" y="76.2">22</text>
<text x="122.9" y="78.7">13</text>
<text x="122.9" y="81.3">15</text>
<text x="131.7" y="78.7">14</text>
<text x="131.7" y="81.3">16</text>
<text x="199.1" y="78.7">23</text>
<text x="199.1" y="81.3">25</text>
<text x="207.9" y="78.7">24</text>
<text x="207.9" y="81.3">26</text>
<text x="251.1" y="78.7">23</text>
<text x="251.1" y="81.3">25</text>
<text x="260" y="78.7">24</text>
<text x="260" y="81.3">26</text>
<text x="10.4" y="85.9">B</text>
<text x="285.4" y="85.9">B</text>
<text x="53.1" y="110.4" transform="rotate(-90 53.1 110.4)">30</text>
<text x="58.2" y="110.4" transform="rotate(-90 58.2 110.4)">17</text>
<text x="60.7" y="110.4" transform="rotate(-90 60.7 110.4)">27</text>
<text x="44" y="118.1">2</text>
<text x="66.3" y="118.1">28</text>
<text x="226.2" y="114.3">1</text>
<text x="226.2" y="116.8">2</text>
<text x="226.2" y="119.4">3</text>
<text x="44" y="120.6">1</text>
<text x="44" y="123.2">5</text>
<text x="44" y="125.7">6</text>
<text x="66.8" y="120.6">3</text>
<text x="226.2" y="121.9">4</text>
<text x="226.2" y="124.5">5</text>
<text x="44" y="128.3">7</text>
<text x="44" y="130.8">8</text>
<text x="66.3" y="128.3">18</text>
<text x="226.2" y="127">6</text>
<text x="10.4" y="135.9">C</text>
<text x="43.5" y="135.9">10</text>
<text x="44" y="133.3">9</text>
<text x="66.3" y="133.3">19</text>
<text x="66.3" y="135.9">20</text>
<text x="285.4" y="135.9">C</text>
<text x="43.5" y="138.4">11</text>
<text x="43.5" y="141">12</text>
<text x="43.5" y="143.5">13</text>
<text x="66.3" y="138.4">21</text>
<text x="66.3" y="141">22</text>
<text x="66.3" y="143.5">23</text>
<text x="111.5" y="140.4" transform="rotate(-90 111.5 140.4)">2</text>
<text x="43.5" y="146">14</text>
<text x="43.5" y="148.6">15</text>
<text x="66.3" y="146">24</text>
<text x="66.3" y="148.6">25</text>
<text x="111.5" y="145.5" transform="rotate(-90 111.5 145.5)">1</text>
<text x="43.5" y="151.1">16</text>
<text x="66.3" y="151.1">26</text>
<text x="55.6" y="158.2" transform="rotate(-90 55.6 158.2)">4</text>
<text x="58.2" y="158.7" transform="rotate(-90 58.2 158.7)">29</text>
<text x="10.4" y="185.9">D</text>
<text x="285.4" y="185.9">D</text>
<text x="35" y="199.9">1</text>
<text x="85" y="199.9">2</text>
<text x="135" y="199.9">3</text>
<text x="185" y="199.9">4</text>
<text x="235" y="199.9">5</text>
<text x="285" y="199.9">6</text>
</g>
<g font-size="1.8" fill="#008484">
<text x="157.1" y="15.2">+5V</text>
<text x="165.3" y="16.2">J2</text>
<text x="207.3" y="16.2">J4</text>
<text x="219.4" y="15.2">+5V</text>
<text x="258.1" y="16.2">J7</text>
<text x="270.2" y="15.2">+5V</text>
<text x="209" y="29.3" transform="rotate(-90 209 29.3)">DIL16</text>
<text x="259.8" y="29.3" transform="rotate(-90 259.8 29.3)">DIL16</text>
<text x="156.8" y="35.2">GND</text>
<text x="164.5" y="34">Conn_01x06</text>
<text x="219" y="40.3">GND</text>
<text x="269.8" y="40.3">GND</text>
<text x="135.6" y="45.6">+5V</text>
<text x="211.8" y="45.6">+5V</text>
<text x="263.8" y="45.6">+5V</text>
<text x="203.5" y="49.2">J3</text>
<text x="255.6" y="49.2">J6</text>
<text x="145.8" y="59.8" transform="rotate(-90 145.8 59.8)">R2</text>
<text x="127.3" y="61.9">J1</text>
<text x="147.9" y="60.8" transform="rotate(-90 147.9 60.8)">100K</text>
<text x="155.9" y="67">33R</text>
<text x="156.4" y="69">R3</text>
<text x="120.8" y="84.8">Conn_02x08_Odd_Even</text>
<text x="193.1" y="84.8">Conn_02x13_Odd_Even</text>
<text x="212.7" y="89.8">GND</text>
<text x="245.2" y="84.8">Conn_02x13_Odd_Even</text>
<text x="264.7" y="89.8">GND</text>
<text x="117.4" y="91.1">GND</text>
<text x="59.7" y="100.7">+5V</text>
<text x="221.9" y="106.6">+5V</text>
<text x="228.9" y="112.7">J5</text>
<text x="46.2" y="119">D0/RX</text>
<text x="54" y="114.2" transform="rotate(-90 54 114.2)">VIN</text>
<text x="59.1" y="114.4" transform="rotate(-90 59.1 114.4)">3V3</text>
<text x="59.6" y="119">RESET</text>
<text x="61.6" y="114.4" transform="rotate(-90 61.6 114.4)">+5V</text>
<text x="46.2" y="121.5">D1/TX</text>
<text x="46.2" y="124.1">D2</text>
<text x="59.6" y="121.5">RESET</text>
<text x="46.2" y="126.6">D3</text>
<text x="46.2" y="129.2">D4</text>
<text x="46.2" y="131.7">D5</text>
<text x="60.7" y="129.2">AREF</text>
<text x="233.1" y="126.5" transform="rotate(-90 233.1 126.5)">CONN_01X06</text>
<text x="46.2" y="136.8">D7</text>
<text x="46.2" y="134.2">D6</text>
<text x="63.3" y="134.2">A0</text>
<text x="63.3" y="136.8">A1</text>
<text x="219" y="135.6">GND</text>
<text x="46.2" y="139.3">D8</text>
<text x="46.2" y="141.9">D9</text>
<text x="63.3" y="139.3">A2</text>
<text x="63.3" y="141.9">A3</text>
<text x="96.3" y="139.4">4k7</text>
<text x="96.7" y="141.4">R1</text>
<text x="109.9" y="143.6" transform="rotate(-90 109.9 143.6)">D1</text>
<text x="268.2" y="143.3">H1</text>
<text x="46.2" y="144.4">D10</text>
<text x="46.2" y="146.9">D11</text>
<text x="46.2" y="149.5">D12</text>
<text x="63.3" y="144.4">A4</text>
<text x="63.3" y="146.9">A5</text>
<text x="63.3" y="149.5">A6</text>
<text x="115" y="144.2" transform="rotate(-90 115 144.2)">LED</text>
<text x="251.1" y="147.2">+5V</text>
<text x="268.2" y="148.4">H2</text>
<text x="268.5" y="145.6">MountingHole</text>
<text x="46.2" y="152">D13</text>
<text x="56.5" y="156" transform="rotate(-90 56.5 156)">GND</text>
<text x="59.1" y="156" transform="rotate(-90 59.1 156)">GND</text>
<text x="63.3" y="152">A7</text>
<text x="109.8" y="154.6">GND</text>
<text x="197.7" y="152.1">C1</text>
<text x="210.4" y="152.1">C2</text>
<text x="221.8" y="152.1">C3</text>
<text x="233.2" y="152.1">C4</text>
<text x="238.9" y="154">PWR_FLAG</text>
<text x="268.2" y="153.4">H3</text>
<text x="268.5" y="155.7">MountingHole</text>
<text x="268.5" y="150.7">MountingHole</text>
<text x="61.1" y="161">A1</text>
<text x="197.9" y="157.1">0.1uF</text>
<text x="210.6" y="157.1">0.1uF</text>
<text x="221.9" y="157.1">10uF</text>
<text x="233.4" y="157.1">10uF</text>
<text x="268.2" y="158.5">H4</text>
<text x="268.5" y="160.8">MountingHole</text>
<text x="61.5" y="163.5">Arduino_Nano_v3.x</text>
<text x="250.8" y="162.2">GND</text>
<text x="56.6" y="170.4">GND</text>
</g>
<g font-size="1.8" fill="#0000c2">
<text x="24.1" y="22.5">NASCOM 2 Setup for serial interface:</text>
<text x="24.1" y="24.6">LSW2 -- all switches to Up/On</text>
<text x="24.1" y="26.7">LSW1/5 to Up/On (1 Stop bit)</text>
<text x="109.2" y="73.7">&quot;20mA in&quot;</text>
<text x="135.9" y="76.2">&quot;20mA out&quot;</text>
<text x="71.1" y="135.9">&quot;T2H&quot;</text>
<text x="71.1" y="133.3">&quot;H2T&quot;</text>
<text x="71.1" y="141">&quot;CMD&quot;</text>
<text x="209.5" y="194.3">18-Aug-2019</text>
</g>
<g font-size="1.8">
<text x="92.7" y="63.5">NAS_DRIVE</text>
<text x="166.4" y="66">SERCLK_NAS</text>
<text x="94.4" y="73.7">RXD_NAS</text>
<text x="166.4" y="76.2">NAS_TXD</text>
<text x="22.9" y="123.2">PIO_A0</text>
<text x="22.9" y="125.7">PIO_A1</text>
<text x="22.9" y="130.8">PIO_A3</text>
<text x="22.9" y="128.3">PIO_A2</text>
<text x="19.1" y="133.3">NAS_DRIVE</text>
<text x="21" y="135.9">NAS_TXD</text>
<text x="80" y="133.3">PIO_B1</text>
<text x="80" y="135.9">PIO_B0</text>
<text x="17.2" y="141">SERCLK_NAS</text>
<text x="20.8" y="138.4">RXD_NAS</text>
<text x="24.5" y="143.5">CS_N</text>
<text x="80" y="141">PIO_B2</text>
<text x="80" y="143.5">PIO_A4</text>
<text x="24.7" y="148.6">MISO</text>
<text x="24.7" y="146">MOSI</text>
<text x="80" y="148.6">PIO_A6</text>
<text x="80" y="146">PIO_A5</text>
<text x="25.5" y="151.1">SCK</text>
<text x="80" y="151.1">PIO_A7</text>
</g>
</svg>
